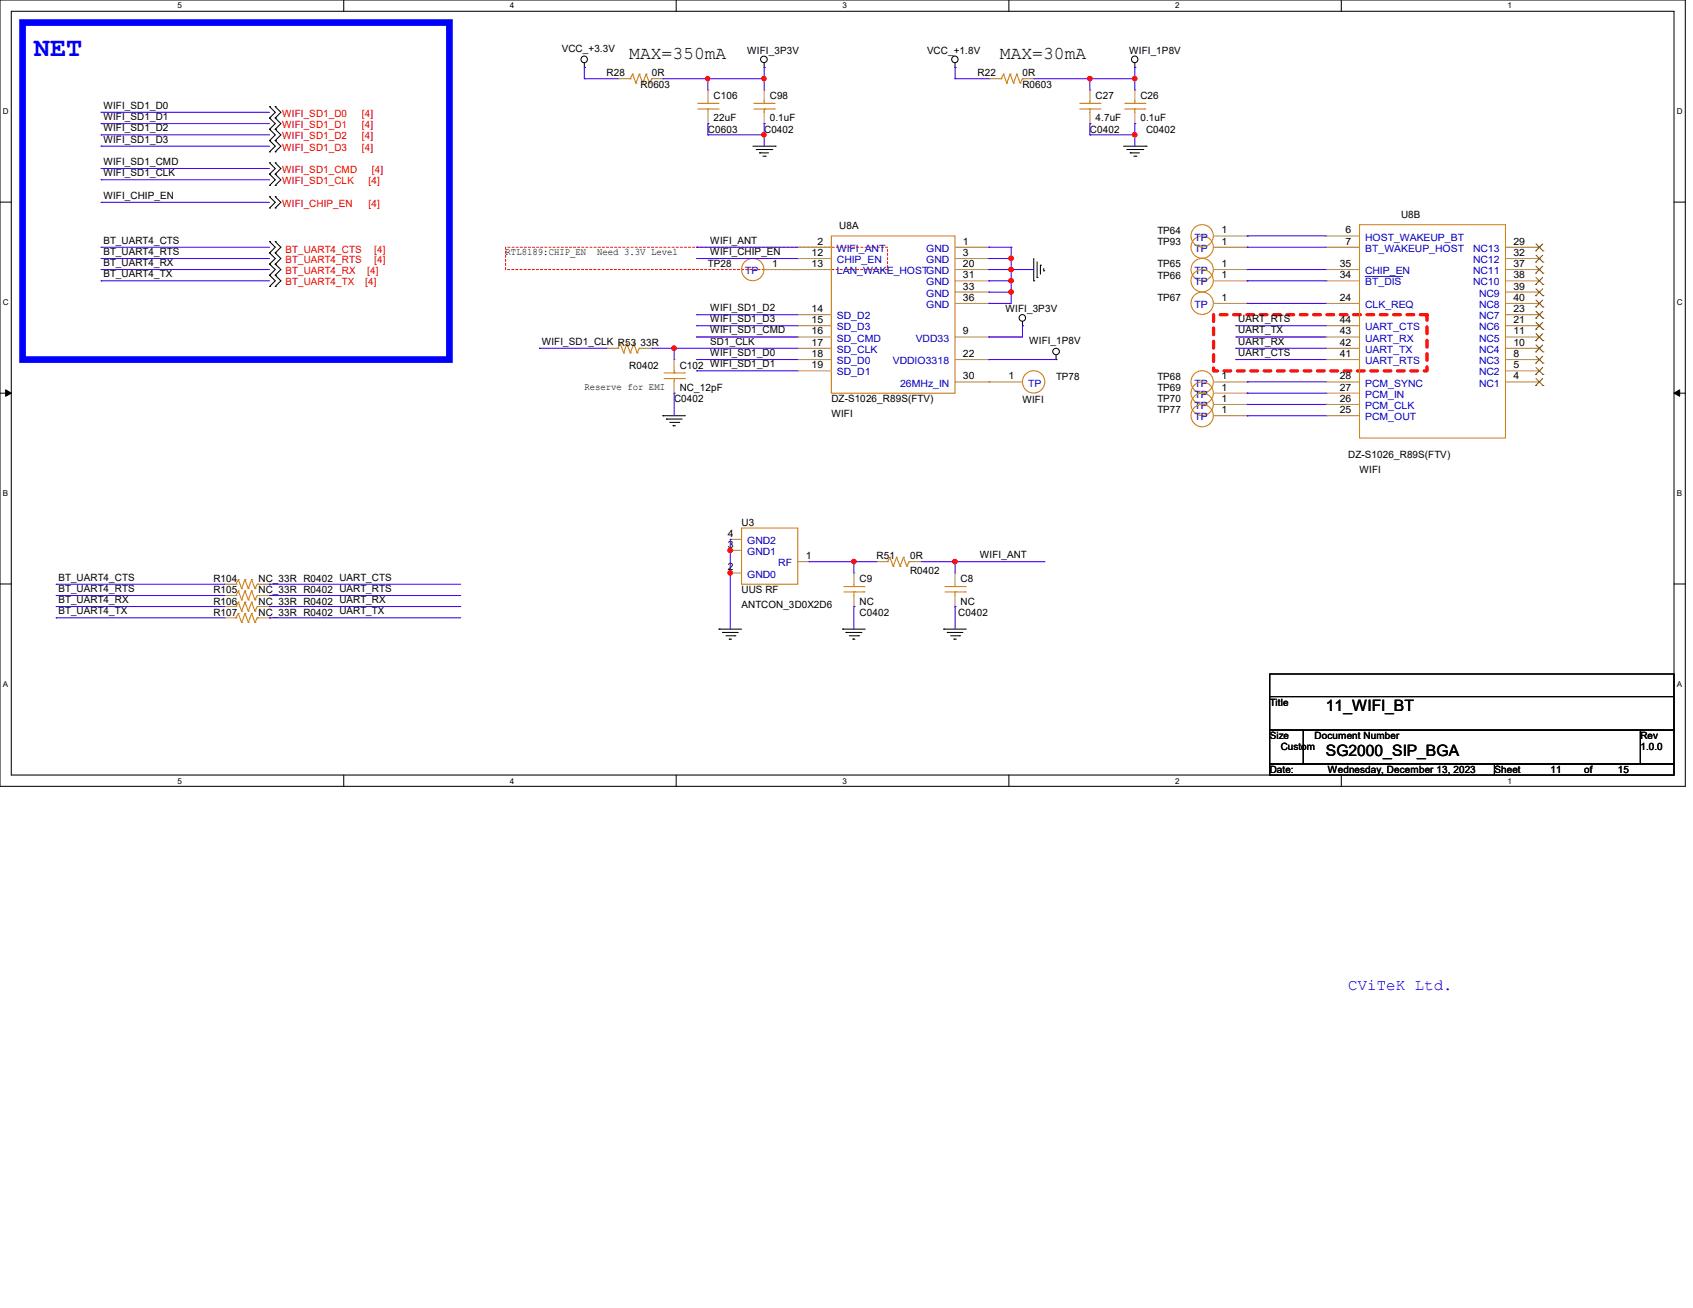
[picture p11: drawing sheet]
<svg xmlns="http://www.w3.org/2000/svg" width="279mm" height="216mm" viewBox="0 0 279 216" stroke-linecap="round" stroke-linejoin="round" font-family="sans-serif">
<path d="M0 0h278.1v129.8h-278.1zM1.9 1.9h274.4v126h-274.4z" fill="none" stroke="#000" stroke-width=".17"/>
<g fill="#fff">
<path d="M29.3 .2h.7v1.5h-.7z"/>
<path d="M29.3 128.1h.7v1.5h-.7z"/>
</g>
<path d="M56.7 0v1.9M56.7 127.9v1.9" fill="none" stroke="#000" stroke-width=".17"/>
<g fill="#fff">
<path d="M84.2 .2h.7v1.5h-.7z"/>
<path d="M84.2 128.1h.7v1.5h-.7z"/>
</g>
<path d="M111.6 0v1.9M111.6 127.9v1.9" fill="none" stroke="#000" stroke-width=".17"/>
<g fill="#fff">
<path d="M139 .2h.7v1.5h-.7z"/>
<path d="M139 128.1h.7v1.5h-.7z"/>
</g>
<path d="M166.5 0v1.9M166.5 127.9v1.9" fill="none" stroke="#000" stroke-width=".17"/>
<g fill="#fff">
<path d="M193.9 .2h.7v1.5h-.7z"/>
<path d="M193.9 128.1h.7v1.5h-.7z"/>
</g>
<path d="M221.4 0v1.9M221.4 127.9v1.9" fill="none" stroke="#000" stroke-width=".17"/>
<g fill="#fff">
<path d="M248.8 .2h.7v1.5h-.7z"/>
<path d="M248.8 128.1h.7v1.5h-.7z"/>
<path d="M.5 17.6h.9v1.5h-.9z"/>
<path d="M276.7 17.6h1v1.5h-1z"/>
<path d="M.5 49.1h.9v1.5h-.9z"/>
<path d="M276.7 49.1h1v1.5h-1z"/>
</g>
<path d="M0 33.4h1.9M276.3 33.4h1.8" fill="none" stroke="#000" stroke-width=".17"/>
<g fill="#fff">
<path d="M.5 80.6h.8v1.5h-.8z"/>
<path d="M276.7 80.6h.9v1.5h-.9z"/>
</g>
<path d="M0 64.9h1.9M276.3 64.9h1.8" fill="none" stroke="#000" stroke-width=".17"/>
<path d="M.9 64.3l1 .6-1 .5zM276.3 64.9l.9-.6v1.1z" fill="#000" stroke="#000" stroke-width=".17"/>
<g fill="#fff">
<path d="M.5 112.1h.8v1.5h-.8z"/>
<path d="M276.7 112.1h.9v1.5h-.9z"/>
</g>
<g fill="none" stroke="#000" stroke-width=".17">
<path d="M44.5 17.6h.1M44.5 19.5h.1M44.5 17.6l.9 .9-.9 1M44.5 19.5l.9 .9-.9 .9M45.4 17.6h.1M45.4 19.5h.1M45.4 17.6l1 .9-1 1M45.4 19.5l1 .9-1 .9M96.4 11.1h.1M96.4 10.4v.7M126.1 11.1h.1M126.1 10.4v.7"/>
<path d="M157.6 11.1h.1M157.6 10.4v.7M187.3 11.1h.1M187.3 10.4v.7M44.5 21.3h.1M44.5 23.2h.1M44.5 25.1h.1M44.5 26.9h.1M44.5 28.7h.1M44.5 30.6h.1M44.5 32.5h.1M44.5 34.3h.1"/>
<path d="M44.5 39.9h.1M44.5 21.3l.9 1-.9 .9M44.5 23.2l.9 .9-.9 1M44.5 26.9l.9 .9-.9 .9M44.5 28.7l.9 1-.9 .9M44.5 32.5l.9 .9-.9 .9M44.5 39.9l.9 .9-.9 .9M45.4 21.3h.1M45.4 23.2h.1M45.4 25.1h.1M45.4 26.9h.1M45.4 28.7h.1"/>
<path d="M45.4 30.6h.1M45.4 32.5h.1M45.4 34.3h.1M45.4 39.9h.1M45.4 21.3l1 1-1 .9M45.4 23.2l1 .9-1 1M45.4 26.9l1 .9-1 .9M45.4 28.7l1 1-1 .9M45.4 32.5l1 .9-1 .9M45.4 39.9l1 .9-1 .9M124.2 24.1h3.7M124.8 24.7h2.6"/>
<path d="M125.3 25.2h.1M125.3 25.2h1.5M125.9 25.8h.4M126.3 25.8h.1M127.4 24.7h.1M127.9 24.1h.1M185.4 24.1h3.7M186 24.7h2.6M186.5 25.2h.1M186.5 25.2h1.5M187.1 25.8h.4M187.5 25.8h.1"/>
<path d="M188.6 24.7h.1M189.1 24.1h.1M44.5 41.7h.1M44.5 43.6h.1M44.5 45.4h.1M44.5 47.3h.1M44.5 41.7l.9 1-.9 .9M44.5 43.6l.9 .9-.9 .9M44.5 45.4l.9 1-.9 .9M45.4 41.7h.1M45.4 43.6h.1M45.4 45.4h.1"/>
<path d="M45.4 47.3h.1M45.4 41.7l1 1-1 .9M45.4 43.6l1 .9-1 .9M45.4 45.4l1 1-1 .9M168.7 53.8h.1M168.7 53v.8M170.6 46.4h.1M170.6 42.7v3.7M171.2 45.8h.1M171.2 43.2v2.6M171.7 43.8h.1M171.7 43.8v1.5"/>
<path d="M172.3 44.7h.1M172.3 44.3v.4M174.3 59.4h.1M174.3 58.6v.8M109.4 68.6h.1M109.4 68.6h3.7M110 69.2h.1M110 69.2h2.6M110.5 69.7h1.5M111.1 70.3h.1M111.1 70.3h.4M112 69.7h.1"/>
<path d="M0 96.4h1.9M276.3 96.4h1.8M118.7 103.8h.1M118.7 103.8h3.7M119.3 104.4h.1M119.3 104.4h2.5M119.8 104.9h1.5M120.4 105.5h.1M120.4 105.5h.3M121.3 104.9h.1M139.1 103.8h.1M139.1 103.8h3.7"/>
<path d="M139.6 104.4h.1M139.6 104.4h2.6M140.2 104.9h1.5M140.8 105.5h.1M140.8 105.5h.3M141.7 104.9h.1M155.7 103.8h.1M155.7 103.8h3.8M156.3 104.4h.1M156.3 104.4h2.6M156.9 104.9h1.5M157.4 105.5h.1"/>
<path d="M157.4 105.5h.4M158.4 104.9h.1M209.5 111.3h66.8v3.7h-66.8zM209.5 115h66.8v5.5h-66.8zM209.5 120.5h5.6v5.6h-5.6zM209.5 126.1h37.1v1.8h-37.1zM215.1 120.5h55.6v5.6h-55.6zM246.6 126.1h29.7v1.8h-29.7zM270.7 120.5h5.6v5.6h-5.6z"/>
<circle cx="96.4" cy="9.8" r=".54"/>
<circle cx="126.1" cy="9.8" r=".54"/>
<circle cx="157.6" cy="9.8" r=".54"/>
<circle cx="187.3" cy="9.8" r=".54"/>
<circle cx="168.7" cy="52.5" r=".54"/>
<circle cx="174.3" cy="58" r=".54"/>
</g>
<path d="M3.7 3.7h70.5v55.7h-70.5z" fill="none" stroke="#00f" stroke-width="1.1"/>
<path d="M200.3 51.9h35.2v9.3h-35.2z" fill="none" stroke="#f00" stroke-width=".55" stroke-dasharray="1.1"/>
<path d="M83.4 40.8h63.1v3.7h-63.1z" fill="none" stroke="#f00" stroke-width=".17" stroke-dasharray=".3"/>
<g fill="none" stroke="#cc8006" stroke-width=".17">
<path d="M103.8 13h.2M104 13h.1M104.4 12.2h.1M104.4 12.2l-.4 .8M104.4 12.2l.5 1.5M104.9 13.7h.1M105.5 12.2h.1M105.5 12.2l-.6 1.5M105.5 12.2l.6 1.5M106.1 13.7h.1M106.6 12.2h.1M106.6 12.2l-.5 1.5"/>
<path d="M106.6 12.2l.6 1.5M107.2 13.7h.1M107.6 13h.1M107.6 13l-.4 .7M115.1 18h3.4M115.1 17.1h3.4M116.8 17.1h.1M116.8 18h.1M116.8 16.7v.4M116.8 18v.5M118.5 18h.1M118.5 17.1h.1"/>
<path d="M124.4 18h3.4M124.4 17.1h3.4M126.1 17.1h.1M126.1 18h.1M126.1 16.7v.4M126.1 18v.5M127.8 18h.1M127.8 17.1h.1M165 13h.2M165.2 13h.1M165.6 12.2h.1M165.6 12.2l-.4 .8"/>
<path d="M165.6 12.2l.6 1.5M166.2 13.7h.1M166.7 12.2h.1M166.7 12.2l-.5 1.5M166.7 12.2l.6 1.5M167.3 13.7h.1M167.8 12.2h.1M167.8 12.2l-.5 1.5M167.8 12.2l.6 1.5M168.4 13.7h.1M168.7 13h.1M168.7 13l-.3 .7"/>
<path d="M178.2 18h3.3M178.2 17.1h3.3M179.9 17.1h.1M179.9 18h.1M179.9 16.7v.4M179.9 18v.5M181.5 18h.1M181.5 17.1h.1M185.6 18h3.3M185.6 17.1h3.3M187.3 17.1h.1M187.3 18h.1"/>
<path d="M187.3 16.7v.4M187.3 18v.5M188.9 18h.1M188.9 17.1h.1M137.2 38.9h20.4v26h-20.4zM224.4 37.1h24.1v35.2h-24.1zM102 57.5h.1M102.4 56.7h.1M102.4 56.7l.5 1.6M102.4 56.7l-.4 .8M102.9 58.3h.1M103.5 56.7h.1"/>
<path d="M103.5 56.7l.5 1.6M103.5 56.7l-.6 1.6M104 58.3h.1M104.6 56.7h.1M104.6 56.7l.6 1.6M104.6 56.7l-.6 1.6M105.2 58.3h.1M105.5 57.5h.1M105.5 57.5l-.3 .8M105.5 57.5h.2M109.6 62.5h3.3M109.6 61.6h3.3"/>
<path d="M111.3 61.6h.1M111.3 62.5h.1M111.3 61.2v.4M111.3 62.5v.5M112.9 62.5h.1M112.9 61.6h.1M38.9 96.4h.1M38.9 98.3h.1M39.3 95.7h.1M39.3 97.5h.1M39.3 99.4h.1M39.3 95.7l.6 1.5"/>
<path d="M39.3 95.7l-.4 .7M39.3 97.5l.6 1.5M39.3 97.5l-.4 .8M39.3 99.4l.6 1.5M39.3 99.4l-.4 .7M39.9 97.2h.1M39.9 99h.1M40.4 95.7h.1M40.4 97.5h.1M40.4 99.4h.1M40.4 95.7l.6 1.5M40.4 95.7l-.5 1.5"/>
<path d="M40.4 97.5l.6 1.5M40.4 97.5l-.5 1.5M40.4 99.4l.6 1.5M40.4 99.4l-.5 1.5M41 97.2h.1M41 99h.1M41.5 95.7h.1M41.5 97.5h.1M41.5 99.4h.1M41.5 95.7l.6 1.5M41.5 95.7l-.5 1.5M41.5 97.5l.6 1.5"/>
<path d="M41.5 97.5l-.5 1.5M41.5 99.4l.6 1.5M41.5 99.4l-.5 1.5M42.1 97.2h.1M42.1 99h.1M42.5 96.4h.1M42.5 98.3h.1M42.5 96.4l-.4 .8M42.5 96.4h.2M42.5 98.3l-.4 .7M42.5 98.3h.2M122.4 87.2h9.3v9.2h-9.3z"/>
<path d="M139.3 97.7h3.3M139.3 96.8h3.3M140.9 96.8h.1M140.9 97.7h.1M140.9 96.4v.4M140.9 97.7v.6M142.6 97.7h.1M142.6 96.8h.1M146.5 92.7h.1M146.9 92h.1M146.9 92l.5 1.5M146.9 92l-.4 .7"/>
<path d="M147.4 93.5h.1M148 92h.1M148 92l.5 1.5M148 92l-.6 1.5M148.5 93.5h.1M149.1 92h.1M149.1 92l.5 1.5M149.1 92l-.6 1.5M149.6 93.5h.1M150 92.7h.1M150 92.7l-.4 .8M150 92.7h.2"/>
<path d="M156 97.7h3.3M156 96.8h3.3M157.6 96.8h.1M157.6 97.7h.1M157.6 96.4v.4M157.6 97.7v.6M159.3 97.7h.1M159.3 96.8h.1M38.9 100.1h.1M38.9 102h.1M39.3 101.3h.1M39.3 101.3l.6 1.4"/>
<path d="M39.3 101.3l-.4 .7M39.9 100.9h.1M39.9 102.7h.1M40.4 101.3h.1M40.4 101.3l.6 1.4M40.4 101.3l-.5 1.4M41 100.9h.1M41 102.7h.1M41.5 101.3h.1M41.5 101.3l.6 1.4M41.5 101.3l-.5 1.4M42.1 100.9h.1"/>
<path d="M42.1 102.7h.1M42.5 100.1h.1M42.5 102h.1M42.5 100.1l-.4 .8M42.5 100.1h.2M42.5 102l-.4 .7M42.5 102h.2"/>
<circle cx="198.4" cy="38.9" r="1.84"/>
<circle cx="124.2" cy="44.5" r="1.84"/>
<circle cx="198.4" cy="50.1" r="1.84"/>
<circle cx="198.4" cy="40.8" r="1.84"/>
<circle cx="198.4" cy="44.5" r="1.84"/>
<circle cx="198.4" cy="46.3" r="1.84"/>
<circle cx="170.6" cy="63" r="1.84"/>
<circle cx="198.4" cy="64.9" r="1.84"/>
<circle cx="198.4" cy="63" r="1.84"/>
<circle cx="198.4" cy="66.7" r="1.84"/>
<circle cx="198.4" cy="68.6" r="1.84"/>
</g>
<g fill="none" stroke="#a84" stroke-width=".17">
<path d="M102 13h.1M102 13h1.8M107.6 13h1.8M109.4 13h.1M116.8 14.9h.1M116.8 14.9v1.8M116.8 18.5v1.9M126.1 14.9h.1M126.1 14.9v1.8M126.1 18.5v1.9M163.2 13h.1M163.2 13h1.8"/>
<path d="M168.7 13h1.9M170.6 13h.1M179.9 14.9h.1M179.9 14.9v1.8M179.9 18.5v1.9M187.3 14.9h.1M187.3 14.9v1.8M187.3 18.5v1.9M116.8 20.4h.1M126.1 20.4h.1M179.9 20.4h.1M187.3 20.4h.1"/>
<path d="M200.3 38.9h5.5M205.8 38.9h.1M218.8 38.9h.1M218.8 38.9h5.6M100.1 57.5h.1M100.1 57.5h1.9M105.7 57.5h1.9M107.6 57.5h.1M111.3 59.4h.1M111.3 59.4v1.8M126.1 44.5h11.1M131.7 44.5h.1"/>
<path d="M131.7 40.8h.1M131.7 42.7h.1M131.7 51.9h.1M131.7 53.8h.1M131.7 55.6h.1M131.7 57.5h.1M131.7 59.4h.1M131.7 40.8h5.5M131.7 59.4h5.5M131.7 57.5h5.5M131.7 55.6h5.5M131.7 53.8h5.5"/>
<path d="M131.7 51.9h5.5M131.7 42.7h5.5M157.6 40.8h5.6M157.6 59.4h5.6M157.6 55.6h5.6M157.6 50.1h5.6M157.6 42.7h5.6M157.6 46.4h5.6M157.6 44.5h5.6M157.6 48.2h5.6M163.2 40.8h.1M163.2 42.7h.1"/>
<path d="M163.2 55.6h.1M163.2 46.4h.1M163.2 59.4h.1M163.2 48.2h.1M163.2 50.1h.1M163.2 44.5h.1M200.3 40.8h5.5M200.3 50.1h5.5M200.3 46.4h5.5M200.3 44.5h5.5M205.8 40.8h.1M205.8 44.5h.1"/>
<path d="M205.8 46.4h.1M205.8 50.1h.1M218.8 40.8h.1M218.8 50.1h.1M218.8 46.4h.1M218.8 44.5h.1M218.8 59.4h.1M218.8 57.5h.1M218.8 55.6h.1M218.8 53.8h.1M218.8 40.8h5.6M218.8 59.4h5.6"/>
<path d="M218.8 57.5h5.6M218.8 55.6h5.6M218.8 53.8h5.6M218.8 50.1h5.6M218.8 46.4h5.6M218.8 44.5h5.6M248.5 40.8h5.5M248.5 59.4h5.5M248.5 57.5h5.5M248.5 55.6h5.5M248.5 53.8h5.5M248.5 51.9h5.5"/>
<path d="M248.5 50.1h5.5M248.5 42.7h5.5M248.5 46.4h5.5M248.5 44.5h5.5M248.5 48.2h5.5M254 59.4h.1M254 57.5h.1M254 55.6h.1M254 53.8h.1M254 51.9h.1M254 40.8h.1M254 42.7h.1"/>
<path d="M254 44.5h.1M254 46.4h.1M254 48.2h.1M254 50.1h.1M111.3 64.9h.1M111.3 63v1.9M131.7 61.2h.1M131.7 61.2h5.5M157.6 63h11.1M163.2 63h.1M200.3 63h5.5M200.3 68.6h5.5"/>
<path d="M200.3 66.8h5.5M200.3 64.9h5.5M205.8 63h.1M205.8 64.9h.1M205.8 66.8h.1M205.8 68.6h.1M218.8 68.6h.1M218.8 66.8h.1M218.8 64.9h.1M218.8 63h.1M218.8 63h5.6M218.8 68.6h5.6"/>
<path d="M218.8 66.8h5.6M218.8 64.9h5.6M248.5 63h5.5M248.5 61.2h5.5M254 63h.1M254 61.2h.1M37.1 96.4h.1M37.1 98.3h.1M37.1 96.4h1.8M37.1 98.3h1.8M42.7 96.4h1.8M42.7 98.3h1.8"/>
<path d="M44.5 96.4h.1M44.5 98.3h.1M120.5 94.6h.1M120.5 90.8h.1M120.5 89h.1M120.5 94.6h1.9M120.5 90.8h1.9M120.5 89h1.9M131.7 92.7h1.8M133.5 92.7h.1M140.9 94.6h.1M140.9 94.6v1.8"/>
<path d="M140.9 98.3v1.8M144.7 92.7h.1M144.7 92.7h1.8M150.2 92.7h1.9M152.1 92.7h.1M157.6 94.6h.1M157.6 94.6v1.8M157.6 98.3v1.8M37.1 100.1h.1M37.1 102h.1M37.1 100.1h1.8M37.1 102h1.8"/>
<path d="M42.7 100.1h1.8M42.7 102h1.8M44.5 100.1h.1M44.5 102h.1M140.9 100.1h.1M157.6 100.1h.1"/>
</g>
<g fill="none" stroke="#804000" stroke-width=".17">
<path d="M253.4 59.9h.1M253.4 58.1h.1M253.4 56.2h.1M253.4 54.4h.1M253.4 52.5h.1M253.4 41.4h.1M253.4 43.3h.1M253.4 45.1h.1M253.4 46.9h.1M253.4 48.8h.1M253.4 50.7h.1M253.5 58.8l1.1 1.1"/>
<path d="M253.5 56.9l1.1 1.2M253.5 55.1l1.1 1.1M253.5 53.2l1.1 1.2M253.5 51.4l1.1 1.1M253.5 40.3l1.1 1.1M253.5 42.1l1.1 1.2M253.5 43.9l1.1 1.2M253.5 45.8l1.1 1.1M253.5 47.7l1.1 1.1M253.5 49.5l1.1 1.2M254.6 58.8l-1.2 1.1M254.6 56.9l-1.2 1.2"/>
<path d="M254.6 55.1l-1.2 1.1M254.6 53.2l-1.2 1.2M254.6 51.4l-1.2 1.1M254.6 40.3l-1.2 1.1M254.6 42.1l-1.2 1.2M254.6 43.9l-1.2 1.2M254.6 45.8l-1.2 1.1M254.6 47.7l-1.2 1.1M254.6 49.5l-1.2 1.2M254.6 59.9h.1M254.6 58.1h.1M254.6 56.2h.1"/>
<path d="M254.6 54.4h.1M254.6 52.5h.1M254.6 41.4h.1M254.6 43.3h.1M254.6 45.1h.1M254.6 46.9h.1M254.6 48.8h.1M254.6 50.7h.1M253.4 63.6h.1M253.4 61.8h.1M253.5 62.5l1.1 1.1M253.5 60.7l1.1 1.1"/>
<path d="M254.6 62.5l-1.2 1.1M254.6 60.7l-1.2 1.1M254.6 63.6h.1M254.6 61.8h.1"/>
</g>
<path d="M225.3 45.6h6M231.3 45.6h.1" fill="none" stroke="#00c" stroke-width=".17"/>
<g fill="none" stroke="#4200ff" stroke-width=".17">
<path d="M16.7 18.5h.1M16.7 18.5h27.8M96.4 13h.1M96.4 11.1h.1M96.4 13h5.6M96.4 11.1v1.9M109.4 13h16.7M116.8 13h.1M116.8 13v1.9M126.1 11.1h.1M126.1 13h.1M126.1 11.1v3.8"/>
<path d="M157.6 11.1h.1M157.6 13h.1M157.6 13h5.6M157.6 11.1v1.9M170.6 13h16.7M179.9 13h.1M179.9 13v1.9M187.3 11.1h.1M187.3 13h.1M187.3 11.1v3.8M16.7 20.4h.1M16.7 22.3h.1"/>
<path d="M16.7 24.1h.1M16.7 27.8h.1M16.7 29.7h.1M16.7 33.4h.1M16.7 22.3h27.8M16.7 20.4h27.8M16.7 24.1h27.8M16.7 27.8h27.8M16.7 29.7h27.8M16.7 33.4h27.8M116.8 20.4h.1M116.8 22.3h.1"/>
<path d="M116.8 20.4v1.9M116.8 22.3h9.3M126.1 20.4h.1M126.1 22.3h.1M126.1 20.4v3.7M179.9 20.4h.1M179.9 22.3h.1M179.9 22.3h7.4M179.9 20.4v1.9M187.3 20.4h.1M187.3 22.3h.1M187.3 20.4v3.7"/>
<path d="M205.8 38.9h.1M205.8 38.9h13M16.7 40.8h.1M16.7 42.7h.1M16.7 44.5h.1M16.7 46.4h.1M16.7 40.8h27.8M16.7 42.7h27.8M16.7 46.4h27.8M16.7 44.5h27.8M89 57.5h.1M89 57.5h11.1"/>
<path d="M107.6 57.5h24.1M111.3 57.5h.1M111.3 57.5v1.9M115 40.8h.1M115 42.7h.1M115 51.9h.1M115 53.8h.1M115 55.6h.1M115 59.4h.1M115 40.8h16.7M115 42.7h16.7M115 59.4h16.7"/>
<path d="M115 55.6h16.7M115 51.9h16.7M115 53.8h16.7M163.2 40.8h.1M163.2 42.7h.1M163.2 50.1h.1M163.2 48.2h.1M163.2 46.4h.1M163.2 44.5h.1M163.2 59.4h.1M163.2 55.6h.1M163.2 40.8h3.7"/>
<path d="M163.2 42.7h3.7M163.2 48.2h3.7M163.2 46.4h3.7M163.2 44.5h7.4M163.2 59.4h11.1M166.9 40.8h.1M166.9 42.7h.1M166.9 48.2h.1M166.9 46.4h.1M166.9 44.5h.1M166.9 40.8v9.3h-3.7M168.7 53.8h.1"/>
<path d="M168.7 53.8v1.8h-5.5M204 53.8h.1M204 55.6h.1M204 57.5h.1M204 59.4h.1M204 59.4h14.8M204 55.6h14.8M204 53.8h14.8M204 57.5h14.8M205.8 44.5h.1M205.8 46.4h.1M205.8 50.1h.1"/>
<path d="M205.8 40.8h.1M205.8 40.8h13M205.8 50.1h13M205.8 46.4h13M205.8 44.5h13M111.3 64.9h.1M111.3 64.9v3.7M115 61.2h.1M115 61.2h16.7M205.8 63h.1M205.8 64.9h.1M205.8 66.8h.1"/>
<path d="M205.8 68.6h.1M205.8 63h13M205.8 64.9h13M205.8 66.8h13M205.8 68.6h13M9.3 96.4h.1M9.3 98.3h.1M9.3 96.4h27.8M9.3 98.3h27.8M44.5 96.4h.1M44.5 98.3h.1M44.5 96.4h31.5"/>
<path d="M44.5 98.3h31.5M120.5 94.6h.1M120.5 90.8h.1M120.5 89h.1M120.5 89v14.8M133.5 92.7h.1M133.5 92.7h11.2M140.9 92.7h.1M140.9 92.7v1.9M152.1 92.7h20.4M157.6 92.7h.1M157.6 92.7v1.9"/>
<path d="M9.3 100.1h.1M9.3 102h.1M9.3 100.1h27.8M9.3 102h27.8M44.5 100.1h.1M44.5 102h.1M44.5 100.1h31.5M44.5 102h31.5M140.9 100.1h.1M140.9 100.1v3.7M157.6 100.1h.1M157.6 100.1v3.7"/>
</g>
<g fill="#f00" stroke="#f00" stroke-width=".17">
<circle cx="116.8" cy="13" r=".35"/>
<circle cx="126.1" cy="13" r=".35"/>
<circle cx="126.1" cy="22.2" r=".35"/>
<circle cx="166.9" cy="42.6" r=".36"/>
<circle cx="166.9" cy="48.2" r=".36"/>
<circle cx="166.9" cy="46.3" r=".36"/>
<circle cx="166.9" cy="44.5" r=".36"/>
<circle cx="187.3" cy="13" r=".36"/>
<circle cx="187.3" cy="22.2" r=".36"/>
<circle cx="179.9" cy="13" r=".36"/>
<circle cx="140.9" cy="92.7" r=".36"/>
<circle cx="120.5" cy="94.6" r=".36"/>
<circle cx="157.6" cy="92.7" r=".36"/>
<circle cx="120.5" cy="90.8" r=".36"/>
<circle cx="111.2" cy="57.5" r=".36"/>
</g>
<text font-size="4.5" fill="#00f" x="5.6" y="9.3">NET</text>
<g font-size="3">
<text x="103.8" y="9.8">MAX=350mA</text>
<text x="165" y="9.8">MAX=30mA</text>
</g>
<g font-size="2.6">
<text x="218.8" y="117.3">11_WIFI_BT</text>
<text x="218.8" y="124.7">SG2000_SIP_BGA</text>
</g>
<text font-size="2.6" fill="#00f" x="222.5" y="163.4">CViTeK Ltd.</text>
<g font-size="1.7">
<text x="92.7" y="8.6">VCC_+3.3V</text>
<text x="123.3" y="8.9">WIFI_3P3V</text>
<text x="153" y="8.9">VCC_+1.8V</text>
<text x="186.3" y="8.9">WIFI_1P8V</text>
<text x="17.1" y="17.9">WIFI_SD1_D0</text>
<text x="100.1" y="12.6">R28</text>
<text x="105.7" y="14.5">R0603</text>
<text x="107.6" y="12.6">0R</text>
<text x="117.8" y="16.3">C106</text>
<text x="127" y="16.3">C98</text>
<text x="161.3" y="12.6">R22</text>
<text x="168.7" y="12.6">0R</text>
<text x="168.7" y="14.5">R0603</text>
<text x="180.8" y="16.3">C27</text>
<text x="188.2" y="16.3">C26</text>
<text x="17.1" y="19.8">WIFI_SD1_D1</text>
<text x="17.1" y="21.7">WIFI_SD1_D2</text>
<text x="17.1" y="23.5">WIFI_SD1_D3</text>
<text x="116.8" y="21.9">C0603</text>
<text x="117.8" y="20">22uF</text>
<text x="126.1" y="21.9">C0402</text>
<text x="127" y="20">0.1uF</text>
<text x="179.9" y="21.9">C0402</text>
<text x="180.8" y="20">4.7uF</text>
<text x="188.2" y="20">0.1uF</text>
<text x="189.1" y="21.9">C0402</text>
<text x="17.1" y="27.2">WIFI_SD1_CMD</text>
<text x="17.1" y="29.1">WIFI_SD1_CLK</text>
<text x="17.1" y="32.8">WIFI_CHIP_EN</text>
<text x="231.2" y="36">U8B</text>
<text x="17.1" y="40.2">BT_UART4_CTS</text>
<text x="117.2" y="40.2">WIFI_ANT</text>
<text x="134.9" y="40.4">2</text>
<text x="138.5" y="37.8">U8A</text>
<text x="158.9" y="40.4">1</text>
<text x="191" y="40.4">TP93</text>
<text x="191" y="38.6">TP64</text>
<text x="201.6" y="40.4">1</text>
<text x="201.6" y="38.5">1</text>
<text x="222.1" y="38.5">6</text>
<text x="222.1" y="40.4">7</text>
<text x="249.8" y="40.4">29</text>
<text x="17.1" y="42.1">BT_UART4_RTS</text>
<text x="17.1" y="43.9">BT_UART4_RX</text>
<text x="17.1" y="45.8">BT_UART4_TX</text>
<text x="83.4" y="42.1">RTL8189:CHIP_EN</text>
<text x="98.5" y="42.1">Need 3.3V Level</text>
<text x="116.8" y="44.2">TP28</text>
<text x="117.2" y="42.1">WIFI_CHIP_EN</text>
<text x="127.4" y="44.1">1</text>
<text x="133.9" y="42.2">12</text>
<text x="133.9" y="44.1">13</text>
<text x="158.9" y="42.2">3</text>
<text x="158.9" y="45.9">31</text>
<text x="158.9" y="47.8">33</text>
<text x="158.9" y="44.1">20</text>
<text x="191" y="44.2">TP65</text>
<text x="191" y="46">TP66</text>
<text x="201.6" y="44.1">1</text>
<text x="201.6" y="45.9">1</text>
<text x="221.1" y="45.9">34</text>
<text x="221.1" y="44.1">35</text>
<text x="249.8" y="42.2">32</text>
<text x="249.8" y="44.1">37</text>
<text x="249.8" y="45.9">38</text>
<text x="249.8" y="47.8">39</text>
<text x="117.2" y="51.4">WIFI_SD1_D2</text>
<text x="117.2" y="53.2">WIFI_SD1_D3</text>
<text x="133.9" y="51.5">14</text>
<text x="133.9" y="53.3">15</text>
<text x="158.9" y="49.7">36</text>
<text x="165.9" y="51.6">WIFI_3P3V</text>
<text x="191" y="49.7">TP67</text>
<text x="201.6" y="49.7">1</text>
<text x="204.3" y="53.2">UART_RTS</text>
<text x="221.1" y="49.7">24</text>
<text x="221.1" y="53.3">44</text>
<text x="249.8" y="53.3">21</text>
<text x="249.8" y="51.5">23</text>
<text x="249.8" y="49.7">40</text>
<text x="89.4" y="56.9">WIFI_SD1_CLK R53 33R</text>
<text x="117.2" y="55">WIFI_SD1_CMD</text>
<text x="117.2" y="56.9">SD1_CLK</text>
<text x="117.2" y="58.8">WIFI_SD1_D0</text>
<text x="133.9" y="55.2">16</text>
<text x="133.9" y="57.1">17</text>
<text x="133.9" y="58.9">18</text>
<text x="158.9" y="55.2">9</text>
<text x="158.9" y="58.9">22</text>
<text x="169.8" y="56.7">WIFI_1P8V</text>
<text x="204.3" y="55">UART_TX</text>
<text x="204.3" y="56.9">UART_RX</text>
<text x="204.3" y="58.8">UART_CTS</text>
<text x="221.1" y="58.9">41</text>
<text x="221.1" y="57.1">42</text>
<text x="221.1" y="55.2">43</text>
<text x="249.8" y="58.9">8</text>
<text x="249.8" y="57.1">10</text>
<text x="249.8" y="55.2">11</text>
<text x="96.4" y="64.3">Reserve for EMI</text>
<text x="103.8" y="60.8">R0402</text>
<text x="112.2" y="60.8">C102 WIFI_SD1_D1</text>
<text x="112.2" y="64.5">NC_12pF</text>
<text x="133.9" y="60.8">19</text>
<text x="158.9" y="62.6">30</text>
<text x="166.5" y="62.6">1</text>
<text x="174.3" y="62.7">TP78</text>
<text x="191" y="62.7">TP68</text>
<text x="191" y="64.5">TP69</text>
<text x="201.6" y="62.6">1</text>
<text x="201.6" y="64.5">1</text>
<text x="221.1" y="64.5">27</text>
<text x="221.1" y="62.6">28</text>
<text x="249.8" y="62.6">4</text>
<text x="249.8" y="60.8">5</text>
<text x="111.3" y="66.4">C0402</text>
<text x="137.2" y="66.4">DZ-S1026_R89S(FTV)</text>
<text x="137.2" y="68.8">WIFI</text>
<text x="168.7" y="66.6">WIFI</text>
<text x="191" y="66.4">TP70</text>
<text x="191" y="68.2">TP77</text>
<text x="201.6" y="66.3">1</text>
<text x="201.6" y="68.2">1</text>
<text x="221.1" y="68.2">25</text>
<text x="221.1" y="66.3">26</text>
<text x="222.5" y="75.6">DZ-S1026_R89S(FTV)</text>
<text x="224.4" y="78.1">WIFI</text>
<text x="120.1" y="88.6">4</text>
<text x="122.4" y="86.8">U3</text>
<text x="9.7" y="95.8">BT_UART4_CTS</text>
<text x="120.1" y="94.1">2</text>
<text x="120.1" y="90.4">3</text>
<text x="133" y="92.3">1</text>
<text x="144.7" y="92.3">R51</text>
<text x="150.2" y="92.3">0R</text>
<text x="150.2" y="94.7">R0402</text>
<text x="161.7" y="92.1">WIFI_ANT</text>
<text x="9.7" y="99.5">BT_UART4_RX</text>
<text x="9.7" y="101.4">BT_UART4_TX</text>
<text x="9.7" y="97.7">BT_UART4_RTS</text>
<text x="35.2" y="96.1">R104</text>
<text x="35.2" y="97.9">R105</text>
<text x="35.2" y="99.8">R106</text>
<text x="35.2" y="101.6">R107</text>
<text x="42.7" y="96.1">NC_33R R0402 UART_CTS</text>
<text x="42.7" y="97.9">NC_33R R0402 UART_RTS</text>
<text x="42.7" y="99.8">NC_33R R0402 UART_RX</text>
<text x="42.7" y="101.6">NC_33R R0402 UART_TX</text>
<text x="122.4" y="97.9">UUS RF</text>
<text x="122.4" y="100.3">ANTCON_3D0X2D6</text>
<text x="141.9" y="96.1">C9</text>
<text x="141.9" y="99.8">NC</text>
<text x="141.9" y="101.6">C0402</text>
<text x="158.2" y="101.6">C0402</text>
<text x="158.5" y="96.1">C8</text>
<text x="158.5" y="99.8">NC</text>
<text x="209.5" y="116.5">Title</text>
<text x="209.5" y="122">Size</text>
<text x="211.4" y="123.9">Custom</text>
<text x="216.9" y="122">Document Number</text>
<text x="270.7" y="123.9">1.0.0</text>
<text x="270.7" y="122">Rev</text>
<text x="209.5" y="127.6">Date:</text>
<text x="219.2" y="127.6">Wednesday, December 13, 2023</text>
<text x="246.6" y="127.6">Sheet</text>
<text x="255.9" y="127.6">11</text>
<text x="261.4" y="127.6">of</text>
<text x="267" y="127.6">15</text>
</g>
<g font-size="1.7" fill="#f00">
<text x="46.6" y="19.3">WIFI_SD1_D0</text>
<text x="46.6" y="21.1">WIFI_SD1_D1</text>
<text x="46.6" y="23">WIFI_SD1_D2</text>
<text x="59.7" y="19.3">[4]</text>
<text x="59.7" y="21.1">[4]</text>
<text x="59.7" y="23">[4]</text>
<text x="46.6" y="24.8">WIFI_SD1_D3</text>
<text x="46.6" y="28.6">WIFI_SD1_CMD</text>
<text x="59.7" y="24.8">[4]</text>
<text x="61.4" y="28.6">[4]</text>
<text x="46.6" y="30.4">WIFI_SD1_CLK</text>
<text x="46.6" y="34.1">WIFI_CHIP_EN</text>
<text x="60.8" y="30.4">[4]</text>
<text x="60.8" y="34.1">[4]</text>
<text x="47.1" y="41.7">BT_UART4_CTS</text>
<text x="61.8" y="41.7">[4]</text>
<text x="47.1" y="43.4">BT_UART4_RTS</text>
<text x="47.1" y="45.3">BT_UART4_RX</text>
<text x="47.1" y="47.1">BT_UART4_TX</text>
<text x="60.3" y="47.1">[4]</text>
<text x="60.6" y="45.3">[4]</text>
<text x="61.8" y="43.4">[4]</text>
</g>
<g font-size="1.7" fill="#00c">
<text x="138.1" y="41.6">WIFI_ANT</text>
<text x="152.9" y="41.6">GND</text>
<text x="197.1" y="41.6">TP</text>
<text x="197.1" y="39.7">TP</text>
<text x="225.3" y="39.7">HOST_WAKEUP_BT</text>
<text x="225.3" y="41.6">BT_WAKEUP_HOST</text>
<text x="243.1" y="41.6">NC13</text>
<text x="123" y="45.3">TP</text>
<text x="138.1" y="43.4">CHIP_EN</text>
<text x="138.1" y="45.3">LAN_WAKE_HOSTGND</text>
<text x="152.9" y="43.4">GND</text>
<text x="152.9" y="47.1">GND</text>
<text x="197.1" y="45.3">TP</text>
<text x="197.1" y="47.1">TP</text>
<text x="225.3" y="47.1">BT_DIS</text>
<text x="225.3" y="45.3">CHIP_EN</text>
<text x="243.1" y="43.4">NC12</text>
<text x="243.1" y="45.3">NC11</text>
<text x="243.1" y="47.1">NC10</text>
<text x="138.1" y="52.7">SD_D2</text>
<text x="152.9" y="49">GND</text>
<text x="152.9" y="50.8">GND</text>
<text x="197.1" y="50.8">TP</text>
<text x="225.3" y="50.8">CLK_REQ</text>
<text x="244.1" y="52.7">NC7</text>
<text x="244.1" y="49">NC9</text>
<text x="244.1" y="50.8">NC8</text>
<text x="138.1" y="54.5">SD_D3</text>
<text x="138.1" y="56.4">SD_CMD</text>
<text x="138.1" y="58.3">SD_CLK</text>
<text x="151.1" y="56.4">VDD33</text>
<text x="225.3" y="58.3">UART_TX</text>
<text x="225.3" y="56.4">UART_RX</text>
<text x="225.3" y="54.5">UART_CTS</text>
<text x="244.1" y="58.3">NC4</text>
<text x="244.1" y="56.4">NC5</text>
<text x="244.1" y="54.5">NC6</text>
<text x="138.1" y="60.1">SD_D0</text>
<text x="138.1" y="62">SD_D1</text>
<text x="147.4" y="60.1">VDDIO3318</text>
<text x="148.5" y="63.8">26MHz_IN</text>
<text x="169.7" y="63.8">TP</text>
<text x="197.1" y="63.8">TP</text>
<text x="197.1" y="65.7">TP</text>
<text x="225.3" y="65.7">PCM_IN</text>
<text x="225.3" y="63.8">PCM_SYNC</text>
<text x="225.3" y="60.1">UART_RTS</text>
<text x="244.1" y="63.8">NC1</text>
<text x="244.1" y="62">NC2</text>
<text x="244.1" y="60.1">NC3</text>
<text x="197.1" y="67.5">TP</text>
<text x="197.1" y="69.4">TP</text>
<text x="225.3" y="69.4">PCM_OUT</text>
<text x="225.3" y="67.5">PCM_CLK</text>
<text x="123.3" y="89.8">GND2</text>
<text x="123.3" y="95.3">GND0</text>
<text x="123.3" y="91.6">GND1</text>
<text x="128.4" y="93.5">RF</text>
</g>
<g font-size="1.3">
<text x="29.3" y="1.4">5</text>
<text x="84.2" y="1.4">4</text>
<text x="139" y="1.4">3</text>
<text x="193.9" y="1.4">2</text>
<text x="248.8" y="1.4">1</text>
<text x=".5" y="18.8">D</text>
<text x="276.7" y="18.8">D</text>
<text x=".5" y="50.3">C</text>
<text x="276.7" y="50.3">C</text>
<text x=".5" y="81.8">B</text>
<text x="276.7" y="81.8">B</text>
<text x=".5" y="113.3">A</text>
<text x="276.7" y="113.3">A</text>
<text x="29.3" y="129.3">5</text>
<text x="84.2" y="129.3">4</text>
<text x="139" y="129.3">3</text>
<text x="193.9" y="129.3">2</text>
<text x="248.8" y="129.3">1</text>
</g>
</svg>
